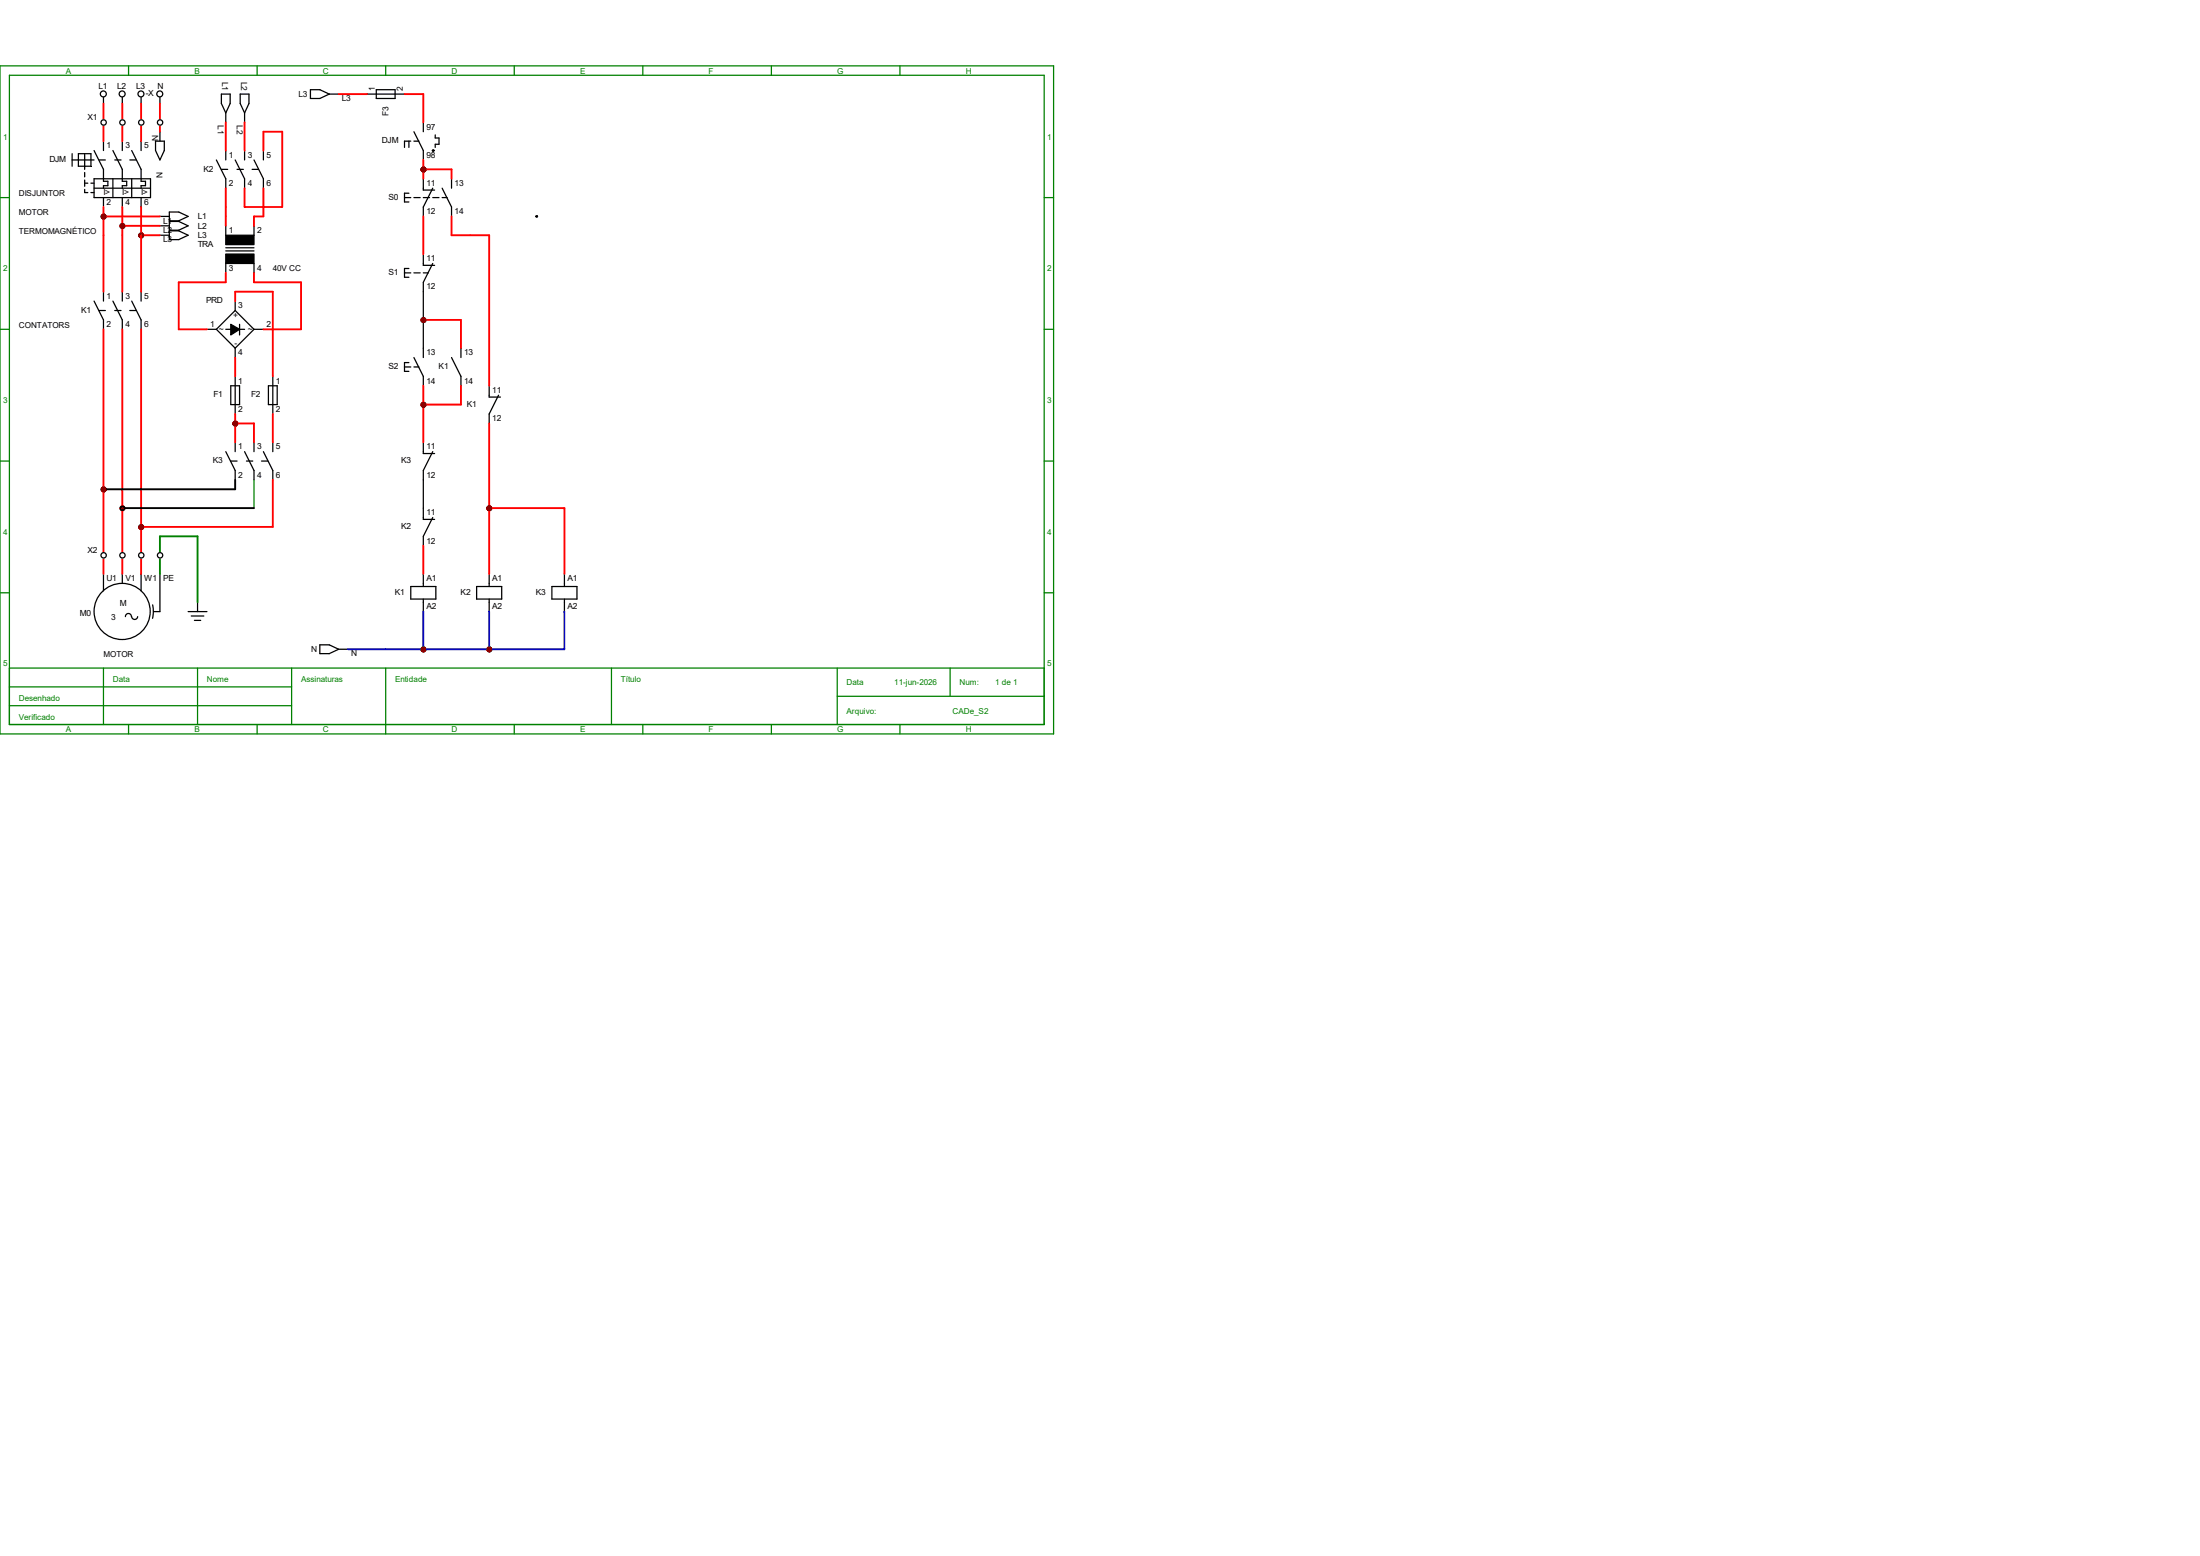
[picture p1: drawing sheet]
<svg xmlns="http://www.w3.org/2000/svg" width="297mm" height="210mm" viewBox="0 0 297 210" stroke-linecap="round" stroke-linejoin="round" font-family="sans-serif">
<g fill="none" stroke="#008000" stroke-width=".17">
<path d="M0 8.9h142.2v90.2h-142.2zM1.3 10.2h139.7v87.6h-139.7zM17.4 8.9v1.3M34.7 8.9v1.3M52.1 8.9v1.3M69.4 8.9v1.3M86.8 8.9v1.3M104.1 8.9v1.3M121.5 8.9v1.3M0 26.7h1.3M141 26.7h1.2M0 44.4h1.3"/>
<path d="M141 44.4h1.2M0 62.2h1.3M141 62.2h1.2M0 80h1.3M1.3 90.2h139.7M1.3 92.7h38.1M1.3 95.2h38.1M14 90.2v7.6M17.4 97.8v1.3M26.7 90.2v7.6M34.7 97.8v1.3M39.4 90.2v7.6"/>
<path d="M52.1 90.2v8.9M69.4 97.8v1.3M82.5 90.2v7.6M86.8 97.8v1.3M104.1 97.8v1.3M113 94h28M113 90.2v7.6M121.5 97.8v1.3M128.3 90.2v3.8M141 80h1.2"/>
</g>
<g fill="none" stroke="#000" stroke-width=".17">
<path d="M14 13.1v.9M14 19v1.3M16.5 13.1v.9M16.5 19v1.3M19 13.1v.9M19 19v1.3M9.7 20.7v1.7M9.7 21.6h3M10.6 20.7h1.7v1.7h-1.7zM11.4 20.7v2.2M11.4 23.3v.6M11.4 24.3v.8"/>
<path d="M11.4 25.6v.4h.5M11.4 24.7h.5M12.3 24.7h.4M12.3 26h.4M12.7 20.3l1.3 2.6v1.6h.6v.6h-.6v.3M12.7 24.1h7.6v2.6h-7.6zM12.7 25.4h7.6M13.4 21.6h.8M14 26.7v1.2M14 39.4v1.2M15.2 20.3l1.3 2.6v1.6h.6v.6h-.6v.3M15.2 24.1v2.6"/>
<path d="M15.5 21.6h.8M16.5 26.7v1.2M16.5 39.4v1.2M17.5 21.6h.9M17.8 20.3l1.2 2.6v1.6h.6v.6h-.6v.3M17.8 24.1v2.6M19 26.7v1.2M19 39.4v1.2M29.2 21.6l1.3 2.5v1.3M29.9 22.9h.8M30.5 20.3v1.3M30.5 30.5v1.2"/>
<path d="M30.5 35.6v1.2M30.5 33.4h3.8M30.5 33.9h3.8M31.7 21.6l1.3 2.5v1.3M32 22.9h.9M33 20.3v1.3M34 22.9h.9M34.3 21.6l1.3 2.5v1.3M34.3 30.5v1.2M34.3 35.6v1.2M35.6 20.3v1.3M12.7 40.6l1.3 2.6v1.2"/>
<path d="M13.4 41.9h.8M15.2 40.6l1.3 2.6v1.2M15.5 41.9h.8M17.5 41.9h.9M17.8 40.6l1.2 2.6v1.2M27.9 44.4h1.3M29.2 44.4l2.5 2.6M30.5 44.4h2.5M31.2 52.1h1.1v2.5h-1.1zM31.7 40.6v1.3M31.7 47v1.3M31.7 50.8v5.1"/>
<path d="M31.7 59.7v1.3M31.7 41.9l2.6 2.5M31.7 41.9l-2.5 2.5M32.3 43.8v1.4M34.3 59.7v1.3M34.3 44.4h1.3M34.3 44.4l-2.6 2.6M36.2 52.1h1.2v2.5h-1.2zM36.8 50.8v5.1M36.8 59.7v1.3M14 77.5v2.3M16.5 77.5v1.2"/>
<path d="M19 77.5v2.3M21.6 77.5v5h-.9M30.5 61l1.2 2.5v1.3M31.2 62.2h.8M33 61l1.3 2.5v1.3M33.3 62.2h.8M35.3 62.2h.9M35.6 61l1.2 2.5v1.3M17.7 83.2a.4 .4 0 0 0-.4-.4 .4 .4 0 0 0-.4 .4M18.6 83.2a.4 .4 0 0 1-.4 .4 .4 .4 0 0 1-.4-.4M20.6 81.6l.1 .9-.1 1"/>
<circle cx="13.9" cy="12.7" r=".4"/>
<circle cx="16.5" cy="12.7" r=".4"/>
<circle cx="19" cy="12.7" r=".4"/>
<circle cx="16.5" cy="82.5" r="3.8"/>
</g>
<g fill="#000" stroke="#000" stroke-width=".17">
<path d="M30.5 31.7h3.8v1.3h-3.8z" fill-rule="evenodd"/>
<path d="M30.5 34.3h3.8v1.3h-3.8z" fill-rule="evenodd"/>
<path d="M31.2 43.8l1.1 .6-1.1 .8z" fill-rule="evenodd"/>
</g>
<g fill="#f00" stroke="#800000" stroke-width=".17">
<circle cx="31.8" cy="57.2" r=".28"/>
<circle cx="14" cy="29.2" r=".28"/>
<circle cx="16.5" cy="30.5" r=".28"/>
</g>
<g fill="none" stroke="#000" stroke-width=".17">
<path d="M29.9 12.7h1.2v1.3l-.6 1.2-.6-1.2zM30.5 15.2v1.3M32.4 12.7h1.2v1.3l-.6 1.2-.6-1.2zM33 15.2v1.3M41.9 12.1h1.3l1.2 .6-1.2 .6h-1.3zM44.4 12.7h1.3M49.5 12.7h5.1M50.8 12.1h2.5v1.2h-2.5zM55.2 19v.9M55.5 19h-.9v.9M55.9 17.8l1.2 2.5v1.3M55.9 19h.7"/>
<path d="M57.1 16.5v1.3M58.8 18.2v.4h.5v.9h-.5v.4M21.6 30.5h1.3M21.6 29.2h1.3M21.6 31.7h1.3M22.9 29.9h1.2l1.3 .6-1.3 .6h-1.2zM22.9 28.6h1.2l1.3 .6-1.3 .6h-1.2zM22.9 31.2h1.2l1.3 .5-1.3 .6h-1.2zM54.6 26.7h.9M55.2 26.1h-.6v1.2h.6M55.9 26.7h.8M57.1 24.1v1.6h1.6"/>
<path d="M57.1 26.7h.9M58.4 25.4l-1.3 2.5v1.3M58.4 26.7h.9M59.7 25.4l1.3 2.5v1.3M59.7 26.7h.7M61 24.1v1.3M54.6 49.5h.9M55.2 48.9h-.6v1.2h.6M55.9 48.3l1.2 2.5v1.3M55.9 49.5h.7M57.1 47v1.3M57.1 59.7v1.5h1.6"/>
<path d="M61 48.3l1.2 2.5v1.3M62.2 47v1.3M55.5 79.2h3.3v1.7h-3.3zM57.1 68.6v1.5h1.6M57.1 77.5v1.7M58.4 61l-1.3 2.5v1.3M58.4 69.8l-1.3 2.6v1.3M64.3 79.2h3.4v1.7h-3.4zM66 77.5v1.7M74.5 79.2h3.4v1.7h-3.4zM76.2 77.5v1.7M25.4 82.5h2.5"/>
<path d="M25.8 83.1h1.7M26.2 83.7h.9M26.7 81.3v1.2M57.1 80.9v1.6M66 80.9v1.6M76.2 80.9v1.6"/>
</g>
<path d="M58.4 20.3h.1M72.4 29.2h.1" fill="none" stroke="#000" stroke-width=".25"/>
<circle cx="19.1" cy="31.8" r=".28" fill="#f00" stroke="#800000" stroke-width=".17"/>
<path d="M66 52.1v1.5h1.6M67.3 53.3l-1.3 2.6v1.2" fill="none" stroke="#000" stroke-width=".17"/>
<circle cx="66.1" cy="68.6" r=".28" fill="#f00" stroke="#800000" stroke-width=".17"/>
<g fill="none" stroke="#000" stroke-width=".17">
<path d="M21 19h1.2v1.3l-.6 1.3-.6-1.3zM21.6 13.1v.9M21.6 17.8v1.2"/>
<circle cx="21.6" cy="12.7" r=".4"/>
</g>
<circle cx="57.2" cy="22.9" r=".28" fill="#f00" stroke="#800000" stroke-width=".17"/>
<path d="M43.2 87h1.2l1.3 .6-1.3 .6h-1.2zM45.7 87.6h1.3" fill="none" stroke="#000" stroke-width=".17"/>
<g fill="#f00" stroke="#800000" stroke-width=".17">
<circle cx="66.1" cy="87.7" r=".28"/>
<circle cx="57.2" cy="87.7" r=".28"/>
<circle cx="19.1" cy="71.1" r=".28"/>
<circle cx="14" cy="66.1" r=".28"/>
<circle cx="16.5" cy="68.6" r=".28"/>
</g>
<path d="M54.6 36.8h.9M55.2 36.2h-.6v1.2h.6M55.9 36.8h.8M57.1 34.3v1.5h1.6M57.1 36.8h.7M58.4 35.6l-1.3 2.5v1.3" fill="none" stroke="#000" stroke-width=".17"/>
<g fill="#f00" stroke="#800000" stroke-width=".17">
<circle cx="57.2" cy="54.6" r=".28"/>
<circle cx="57.2" cy="43.2" r=".28"/>
</g>
<g fill="#f00" stroke="#800000" stroke-width=".25">
<circle cx="31.8" cy="57.2" r=".28"/>
<circle cx="14" cy="29.2" r=".28"/>
<circle cx="16.5" cy="30.5" r=".28"/>
<circle cx="19.1" cy="31.8" r=".28"/>
<circle cx="66.1" cy="68.6" r=".28"/>
<circle cx="57.2" cy="22.9" r=".28"/>
<circle cx="66.1" cy="87.7" r=".28"/>
<circle cx="57.2" cy="87.7" r=".28"/>
<circle cx="19.1" cy="71.1" r=".28"/>
<circle cx="14" cy="66.1" r=".28"/>
<circle cx="16.5" cy="68.6" r=".28"/>
<circle cx="57.2" cy="54.6" r=".28"/>
<circle cx="57.2" cy="43.2" r=".28"/>
</g>
<g fill="none" stroke="#f00" stroke-width=".25">
<path d="M14 14v5M16.5 14v5M19 14v5M21.6 14v3.8M30.5 16.5v3.8M33 16.5v3.8M45.7 12.7h3.8M54.6 12.7h2.5v3.8M14 27.9v11.5M14 29.2h7.6M16.5 27.9v11.5M16.5 30.5h5.1"/>
<path d="M19 27.9v11.5M19 31.7h2.6M30.5 25.4v5.1M30.5 36.8v1.3h-6.4v6.3h3.8M34.3 36.8v1.3h6.3v6.3h-5M35.6 25.4v3.8h-1.3v1.3M35.6 20.3v-2.5h2.5v10.1h-5.1v-2.5M57.1 21.6v2.5M57.1 22.9h3.9v1.2M61 29.2v2.5h5v20.4M14 44.4v33.1M16.5 44.4v33.1"/>
<path d="M19 44.4v33.1M31.7 57.1h2.6v2.6M31.7 40.6v-1.2h5.1v11.4M31.7 48.3v2.5M31.7 55.9v3.8M36.8 55.9v3.8M66 57.1v20.4M36.8 64.8v6.3h-17.8M66 68.6h10.2v8.9"/>
</g>
<g fill="#800000" stroke="#800000" stroke-width=".25">
<circle cx="31.8" cy="57.2" r=".28"/>
<circle cx="14" cy="29.2" r=".28"/>
<circle cx="16.5" cy="30.5" r=".28"/>
<circle cx="19.1" cy="31.8" r=".28"/>
<circle cx="66.1" cy="68.6" r=".28"/>
<circle cx="57.2" cy="22.9" r=".28"/>
<circle cx="66.1" cy="87.7" r=".28"/>
<circle cx="57.2" cy="87.7" r=".28"/>
<circle cx="19.1" cy="71.1" r=".28"/>
<circle cx="14" cy="66.1" r=".28"/>
</g>
<path d="M21.6 77.5v-5.1h5.1v8.9" fill="none" stroke="#008000" stroke-width=".25"/>
<path d="M57.1 82.5v5.1M66 82.5v5.1M76.2 82.5v5.1h-29.2" fill="none" stroke="#00f" stroke-width=".25"/>
<path d="M16.5 68.6h17.8M31.7 64.8v1.2h-17.7" fill="none" stroke="#000" stroke-width=".25"/>
<path d="M34.3 64.8v3.8" fill="none" stroke="#008000" stroke-width=".17"/>
<circle cx="16.5" cy="68.6" r=".28" fill="#800000" stroke="#000" stroke-width=".17"/>
<path d="M57.1 29.2v5.1M57.1 52.1v7.6M57.1 43.2h5.1v3.8M62.2 52.1v2.5h-5.1M57.1 73.7v3.8" fill="none" stroke="#f00" stroke-width=".25"/>
<path d="M57.1 39.4v7.6M57.1 64.8v3.8" fill="none" stroke="#000" stroke-width=".17"/>
<g fill="#800000" stroke="#800000" stroke-width=".25">
<circle cx="57.2" cy="54.6" r=".28"/>
<circle cx="57.2" cy="43.2" r=".28"/>
</g>
<g fill="#fff" stroke="#fff" stroke-width=".17">
<circle cx="14" cy="16.5" r=".36"/>
<circle cx="16.5" cy="16.5" r=".36"/>
<circle cx="19.1" cy="16.5" r=".36"/>
</g>
<g fill="#fff" stroke="#000" stroke-width=".17">
<circle cx="14" cy="16.5" r=".36"/>
<circle cx="16.5" cy="16.5" r=".36"/>
<circle cx="19.1" cy="16.5" r=".36"/>
</g>
<g fill="#fff" stroke="#fff" stroke-width=".17">
<circle cx="14" cy="75" r=".36"/>
<circle cx="16.5" cy="75" r=".36"/>
<circle cx="19.1" cy="75" r=".36"/>
<circle cx="21.6" cy="75" r=".36"/>
</g>
<g fill="#fff" stroke="#000" stroke-width=".17">
<circle cx="14" cy="75" r=".36"/>
<circle cx="16.5" cy="75" r=".36"/>
<circle cx="19.1" cy="75" r=".36"/>
<circle cx="21.6" cy="75" r=".36"/>
</g>
<circle cx="21.6" cy="16.5" r=".36" fill="#fff" stroke="#fff" stroke-width=".17"/>
<circle cx="21.6" cy="16.5" r=".36" fill="#fff" stroke="#000" stroke-width=".17"/>
<g font-size="1.1" fill="#008000">
<text x="8.9" y="9.9">A</text>
<text x="26.2" y="9.9">B</text>
<text x="43.6" y="9.9">C</text>
<text x="61" y="9.9">D</text>
<text x="78.3" y="9.9">E</text>
<text x="95.7" y="9.9">F</text>
<text x="113" y="9.9">G</text>
<text x="130.4" y="9.9">H</text>
<text x=".4" y="18.8">1</text>
<text x="141.4" y="18.8">1</text>
<text x=".4" y="36.6">2</text>
<text x="141.4" y="36.6">2</text>
<text x=".4" y="54.4">3</text>
<text x="141.4" y="54.4">3</text>
<text x=".4" y="72.2">4</text>
<text x="141.4" y="72.2">4</text>
<text x=".4" y="90">5</text>
<text x="141.4" y="90">5</text>
<text x="2.5" y="94.6">Desenhado</text>
<text x="15.2" y="92.1">Data</text>
<text x="27.9" y="92.1">Nome</text>
<text x="40.6" y="92.1">Assinaturas</text>
<text x="53.3" y="92.1">Entidade</text>
<text x="83.8" y="92.1">Título</text>
<text x="114.3" y="92.5">Data</text>
<text x="120.7" y="92.5">11-jun-2026</text>
<text x="129.5" y="92.5">Num:</text>
<text x="134.4" y="92.5">1 de 1</text>
<text x="2.5" y="97.2">Verificado</text>
<text x="8.9" y="98.8">A</text>
<text x="26.2" y="98.8">B</text>
<text x="43.6" y="98.8">C</text>
<text x="61" y="98.8">D</text>
<text x="78.3" y="98.8">E</text>
<text x="95.7" y="98.8">F</text>
<text x="113" y="98.8">G</text>
<text x="114.3" y="96.3">Arquivo:</text>
<text x="128.6" y="96.3">CADe_S2</text>
<text x="130.4" y="98.8">H</text>
</g>
<g font-size="1.1">
<text x="13.3" y="12">L1</text>
<text x="15.8" y="12">L2</text>
<text x="18.4" y="12">L3</text>
<text x="21.3" y="12">N</text>
<text x="30" y="11" transform="rotate(90 30 11)">L1</text>
<text x="32.6" y="11" transform="rotate(90 32.6 11)">L2</text>
<text x="11.8" y="16.2">X1</text>
<text x="19.7" y="13">-X</text>
<text x="29.4" y="16.9" transform="rotate(90 29.4 16.9)">L1</text>
<text x="32" y="16.9" transform="rotate(90 32 16.9)">L2</text>
<text x="40.3" y="13.1">L3</text>
<text x="46.1" y="13.7">L3</text>
<text x="50.6" y="12.3" transform="rotate(-90 50.6 12.3)">1</text>
<text x="52.5" y="15.7" transform="rotate(-90 52.5 15.7)">F3</text>
<text x="54.4" y="12.3" transform="rotate(-90 54.4 12.3)">2</text>
<text x="57.6" y="17.5">97</text>
<text x="6.7" y="21.9">DJM</text>
<text x="14.4" y="20">1</text>
<text x="16.9" y="20">3</text>
<text x="19.5" y="20">5</text>
<text x="20.5" y="18.2" transform="rotate(90 20.5 18.2)">N</text>
<text x="21.1" y="23.2" transform="rotate(90 21.1 23.2)">N</text>
<text x="27.5" y="23.2">K2</text>
<text x="30.9" y="21.3">1</text>
<text x="33.4" y="21.3">3</text>
<text x="36" y="21.3">5</text>
<text x="51.6" y="19.3">DJM</text>
<text x="57.6" y="21.3">98</text>
<text x="2.5" y="26.5">DISJUNTOR</text>
<text x="2.5" y="29">MOTOR</text>
<text x="14" y="26.4">I&gt;</text>
<text x="14.4" y="27.6">2</text>
<text x="16.5" y="26.4">I&gt;</text>
<text x="16.9" y="27.6">4</text>
<text x="19" y="26.4">I&gt;</text>
<text x="19.5" y="27.6">6</text>
<text x="26.7" y="29.6">L1</text>
<text x="30.9" y="25.1">2</text>
<text x="33.4" y="25.1">4</text>
<text x="36" y="25.1">6</text>
<text x="52.4" y="27">S0</text>
<text x="57.6" y="25.1">11</text>
<text x="57.6" y="28.9">12</text>
<text x="61.4" y="25.1">13</text>
<text x="61.4" y="28.9">14</text>
<text x="2.5" y="31.5">TERMOMAGNÉTICO</text>
<text x="22" y="31.5">L2</text>
<text x="22" y="30.2">L1</text>
<text x="22" y="32.7">L3</text>
<text x="26.7" y="30.9">L2</text>
<text x="26.7" y="32.1">L3</text>
<text x="26.7" y="33.3">TRA</text>
<text x="30.9" y="31.5">1</text>
<text x="34.7" y="31.5">2</text>
<text x="57.6" y="35.3">11</text>
<text x="14.4" y="40.3">1</text>
<text x="16.9" y="40.3">3</text>
<text x="19.5" y="40.3">5</text>
<text x="27.8" y="40.9">PRD</text>
<text x="30.9" y="36.5">3</text>
<text x="32.2" y="41.6">3</text>
<text x="34.7" y="36.5">4</text>
<text x="36.8" y="36.6">40V CC</text>
<text x="52.4" y="37.1">S1</text>
<text x="57.6" y="39.1">12</text>
<text x="2.5" y="44.2">CONTATORS</text>
<text x="11" y="42.2">K1</text>
<text x="14.4" y="44.2">2</text>
<text x="16.9" y="44.2">4</text>
<text x="19.5" y="44.2">6</text>
<text x="28.4" y="44.2">1</text>
<text x="29.5" y="44.8">~</text>
<text x="31.5" y="42.9">+</text>
<text x="31.7" y="46.7">-</text>
<text x="32.2" y="48">4</text>
<text x="33.4" y="44.8">~</text>
<text x="36" y="44.2">2</text>
<text x="57.6" y="48">13</text>
<text x="62.7" y="48">13</text>
<text x="28.8" y="53.6">F1</text>
<text x="32.2" y="51.8">1</text>
<text x="33.9" y="53.6">F2</text>
<text x="37.3" y="51.8">1</text>
<text x="52.4" y="49.8">S2</text>
<text x="57.6" y="51.8">14</text>
<text x="59.2" y="49.8">K1</text>
<text x="62.7" y="51.8">14</text>
<text x="66.5" y="53">11</text>
<text x="32.2" y="55.6">2</text>
<text x="37.3" y="55.6">2</text>
<text x="63" y="54.9">K1</text>
<text x="66.5" y="56.9">12</text>
<text x="28.7" y="62.5">K3</text>
<text x="32.2" y="60.7">1</text>
<text x="32.2" y="64.5">2</text>
<text x="34.7" y="60.7">3</text>
<text x="34.7" y="64.5">4</text>
<text x="37.3" y="60.7">5</text>
<text x="37.3" y="64.5">6</text>
<text x="54.1" y="62.5">K3</text>
<text x="57.6" y="60.7">11</text>
<text x="57.6" y="64.5">12</text>
<text x="54.1" y="71.4">K2</text>
<text x="57.6" y="69.6">11</text>
<text x="11.8" y="74.6">X2</text>
<text x="57.6" y="73.4">12</text>
<text x="10.8" y="83.1">M0</text>
<text x="14.4" y="78.4">U1</text>
<text x="15" y="83.7">3</text>
<text x="16.2" y="81.8">M</text>
<text x="16.9" y="78.4">V1</text>
<text x="19.5" y="78.4">W1</text>
<text x="22" y="78.4">PE</text>
<text x="53.3" y="80.3">K1</text>
<text x="57.6" y="78.4">A1</text>
<text x="57.6" y="82.3">A2</text>
<text x="62.2" y="80.3">K2</text>
<text x="66.5" y="78.4">A1</text>
<text x="66.5" y="82.3">A2</text>
<text x="72.3" y="80.3">K3</text>
<text x="76.6" y="78.4">A1</text>
<text x="76.6" y="82.3">A2</text>
<text x="14" y="88.7">MOTOR</text>
<text x="42" y="88">N</text>
<text x="47.4" y="88.6">N</text>
</g>
</svg>
